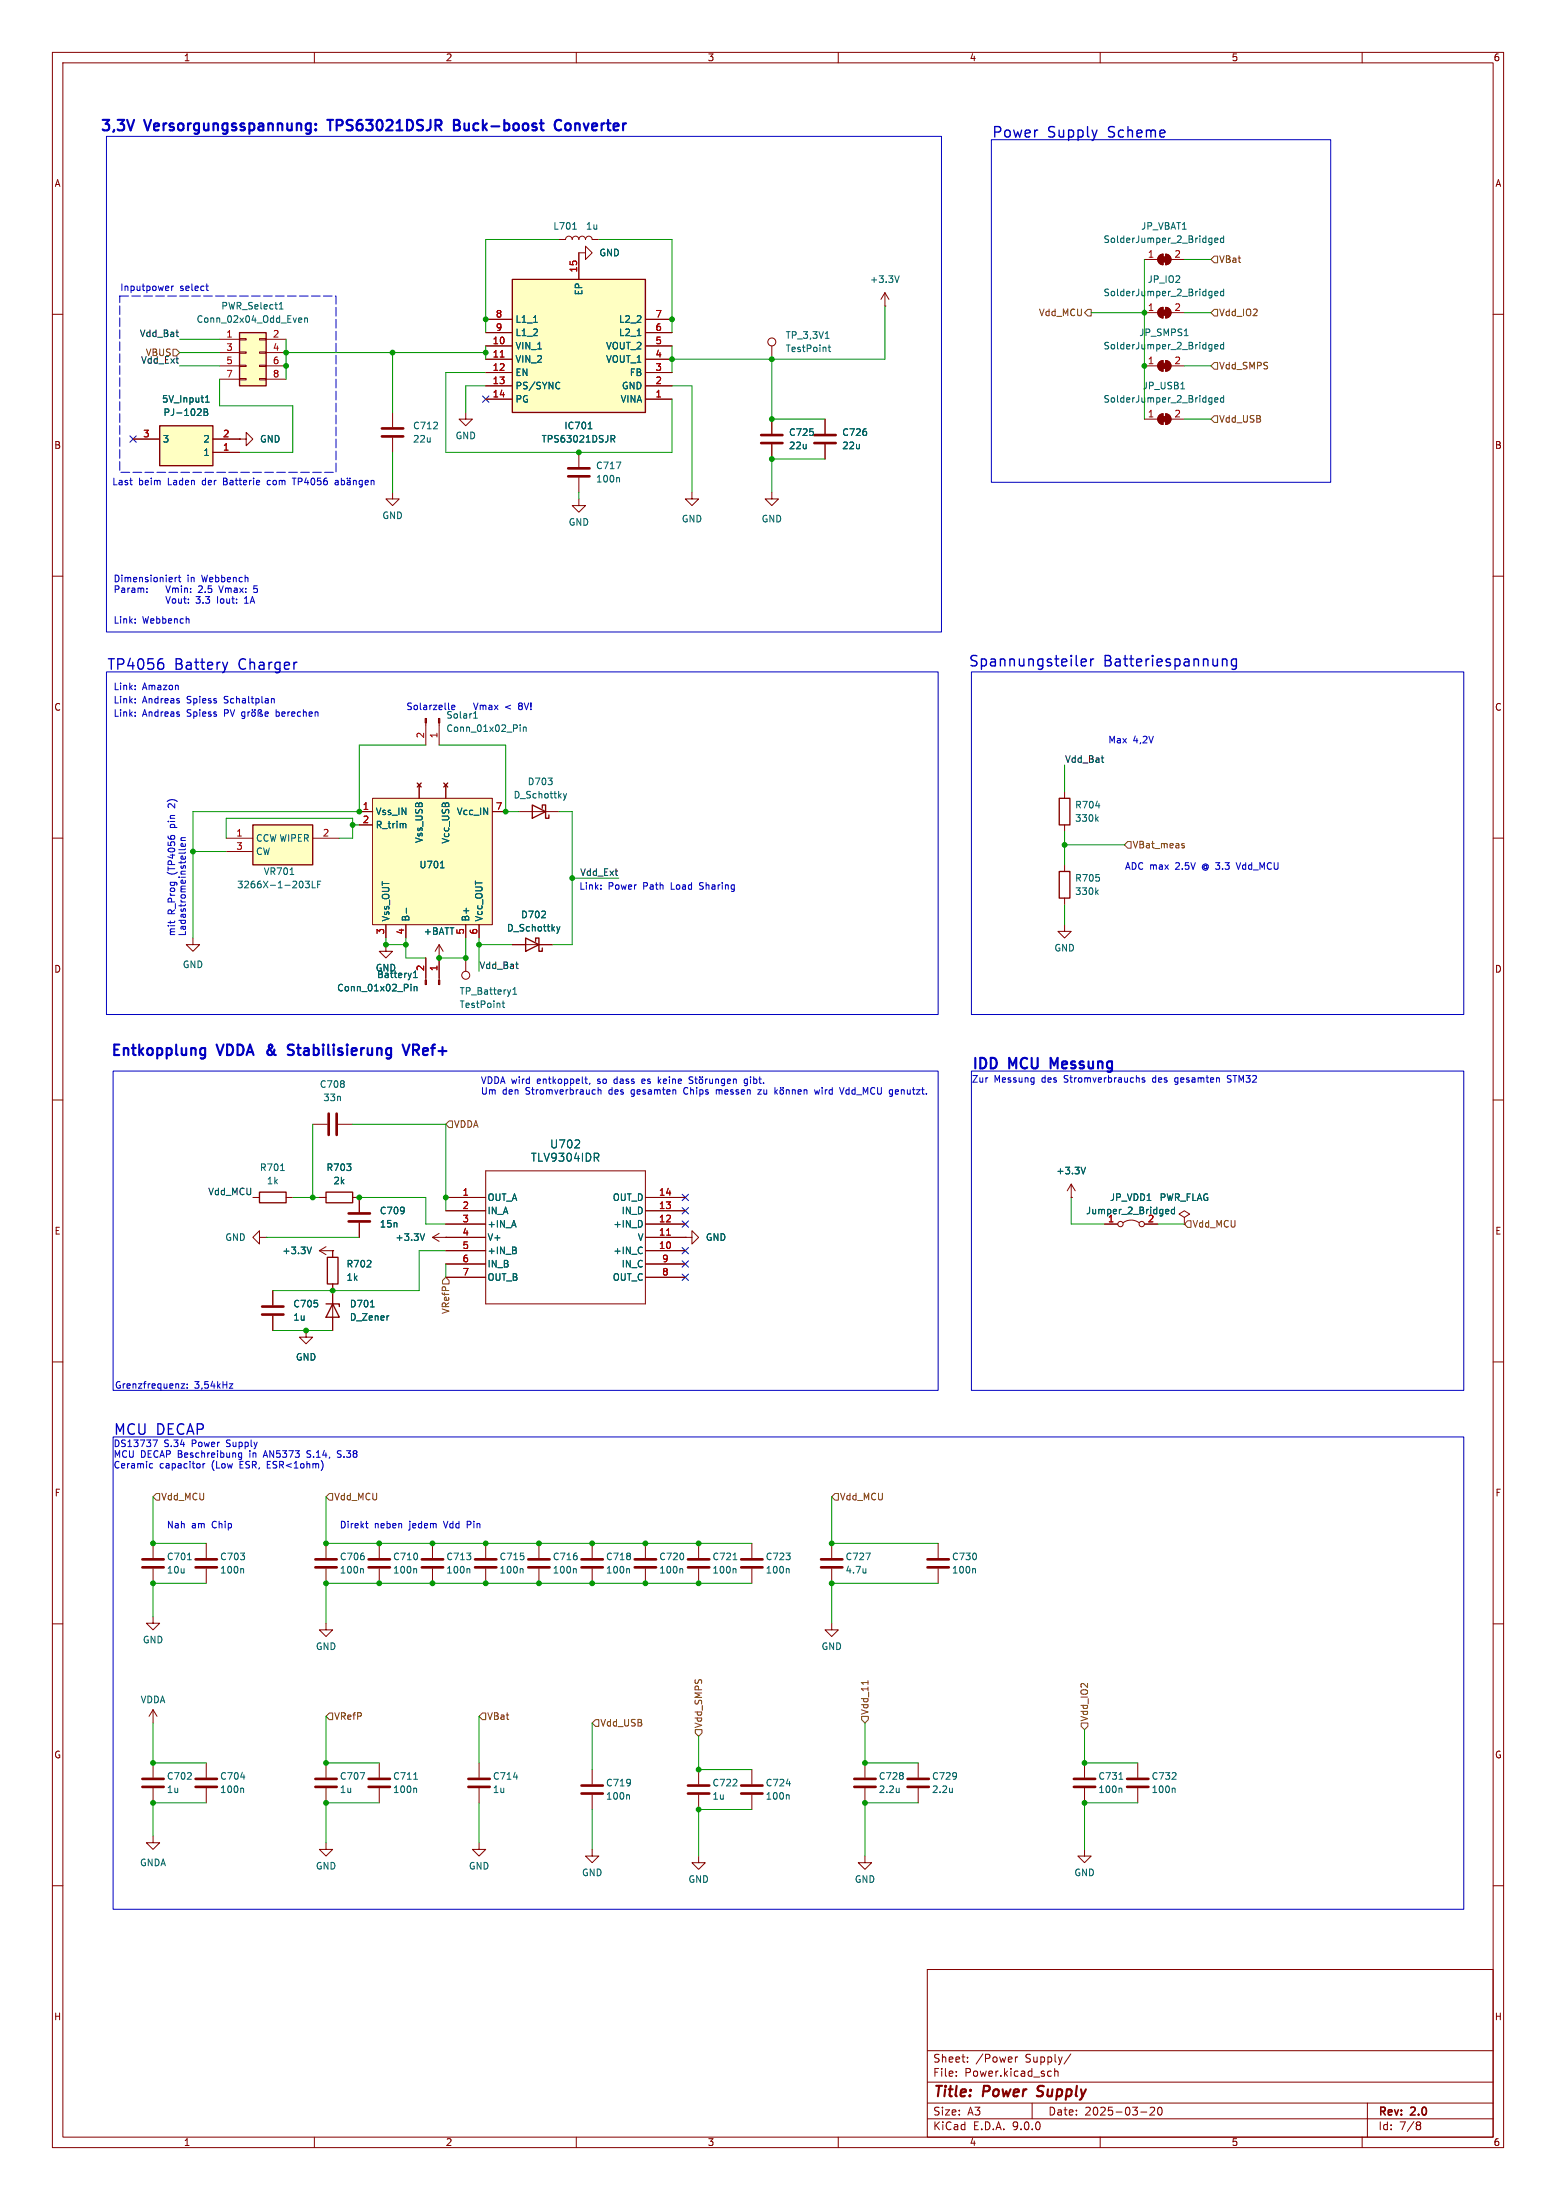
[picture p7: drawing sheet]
<svg xmlns="http://www.w3.org/2000/svg" width="297mm" height="420mm" viewBox="0 0 297 420" stroke-linecap="round" stroke-linejoin="round" font-family="sans-serif">
<g fill="none" stroke="#840000" stroke-width=".19">
<path d="M10 10h277v400h-277zM12 12h273v396h-273zM60 10v2M110 10v2M160 10v2M210 10v2M260 10v2M218.4 49.5h2.6M218.4 59.7h2.6M221.3 48.8l.7-.3v2a1.02 1.02 0 0 1-.9-.6 1.02 1.02 0 0 1 .2-1.1zM221.3 59l.7-.3v2a1.02 1.02 0 0 1-.9-.6 1.02 1.02 0 0 1 .2-1.1zM222.5 48.5a1.02 1.02 0 0 1 1 1 1.02 1.02 0 0 1-1 1z"/>
<path d="M222.5 58.7a1.02 1.02 0 0 1 1 1 1.02 1.02 0 0 1-1 1zM223.5 49.5h2.6M223.5 59.7h2.6M10 60h2M218.4 69.9h2.6M221.3 69.1l.7-.3v2.1a1.02 1.02 0 0 1-.9-.7 1.02 1.02 0 0 1 .2-1.1zM221.3 79.3l.7-.3v2a1.02 1.02 0 0 1-.9-.6 1.02 1.02 0 0 1 .2-1.1zM222.5 68.8a1.02 1.02 0 0 1 1 1.1 1.02 1.02 0 0 1-1 1zM222.5 79a1.02 1.02 0 0 1 1 1 1.02 1.02 0 0 1-1 1zM223.5 69.9h2.6M285 60h2M110.5 95.3v1.2h1.3l-1.3 1.3-1.3-1.3h1.3"/>
<path d="M110.5 86.4v2.8M110.5 91.2v2.8M132.1 94v1.3h1.2l-1.2 1.2-1.3-1.2h1.3M218.4 80h2.6M223.5 80h2.6M10 110h2M285 110h2M81.3 138v4.2M83.8 138v4.2M99.1 154.9h7.6M203.2 151.1v1.3M203.2 157.5v1.3"/>
<path d="M10 160h2M36.8 179.1v1.2h1.3l-1.3 1.3-1.2-1.3h1.2M203.2 176.5v1.3h1.3l-1.3 1.3-1.3-1.3h1.3M203.2 165.1v1.3M203.2 171.5v1.2M285 160h2M73.7 180.3v1.3h1.2l-1.2 1.3-1.3-1.3h1.3M81.3 182.9v4.2M83.8 180.3v6.8M83.8 180.3l-.7 1.3M83.8 180.3l.8 1.3M88.9 182.9v2.5"/>
<path d="M97.8 180.3h7.6M10 210h2M285 210h2M48.3 228.6h1.2M54.6 228.6h1.3M63.5 238.8v1.2M68.6 228.6v2.8M68.6 233.4v2.8M82.5 236.2l1.3 .8M82.5 236.2h2.6M83.8 235.5l-1.3 .7M85.1 236.2h.1"/>
<path d="M204.5 228.6h.1M204.5 226.1l-.8 1.2M204.5 226.1l.7 1.2M204.5 226.1v2.5M210.8 233.7h2.6M214.4 233.4a2.54 2.54 0 0 1 3 0M218.4 233.7h2.6M226.1 232.4l1-.6-1-.7-1.1 .7 1.1 .6v1.3M226.1 233.7h.1M52.1 246.4v2.8M52.1 251.2v2.8M58.4 254v1.3h1.3l-1.3 1.2-1.3-1.2h1.3"/>
<path d="M58.4 254h.1M63.5 245.1v8.9M10 260h2M285 260h2M72.4 294.6v2.8M72.4 299.5v2.8M143.5 294.6v2.8M143.5 299.5v2.8M158.7 294.6v2.8M158.7 299.5v2.8M179.1 294.6v2.8M179.1 299.5v2.8"/>
<path d="M10 310h2M29.2 308.6v1.3h1.3l-1.3 1.3-1.3-1.3h1.3M158.7 309.9v1.3h1.3l-1.3 1.2-1.2-1.2h1.2M285 310h2M29.2 326.4l-.8 1.3M29.2 326.4l.8 1.3M29.2 326.4v2.5M29.2 336.6v2.7M143.5 337.8v2.8M165.1 336.6v2.7M175.3 336.6v2.7M207 336.6v2.7"/>
<path d="M217.2 336.6v2.7M29.2 350.5v1.3h1.3l-1.3 1.3-1.3-1.3h1.3M29.2 341.4v2.8M113 353.1v1.2h1.3l-1.3 1.3-1.2-1.3h1.2M143.5 342.6v2.8M165.1 341.4v2.8M175.3 341.4v2.8M207 341.4v2.8M217.2 341.4v2.8M10 360h2M177 376h108v32h-108zM285 360h2"/>
<path d="M177 397.5h108M177 391.5h108M182.5 396.2v.2M182.5 395.4v.2M184.7 393.5v.2M184.7 392.7v.2M193.8 392.7v1M194.2 392.7h-.2l-.2 .3M200.2 395.4h.5M200.7 396.3l-.5 .1M201.3 395.5l.2-.1h.4l.1 1M201.3 394.9v1.5"/>
<path d="M204.4 392.1l-1.3 1.9M60 408v2M110 408v2M160 408v2M177 404.5h108M177 401.5h108M197 401.5v3M210 408v2M217.7 403.2h1.2M219.5 402.4l.6-.1 .2 .1 .1 .3-.9 1.1h.9M221.1 402.4l.2-.1a.8 .8 0 0 1 .5 .7 .8 .8 0 0 1-.5 .8l-.2-.2-.1-.4zM260 408v2"/>
<path d="M261 401.5v6.5M270.6 405.1h.4l.2 .3-.3 .3M270.6 405.7h.3M270.9 405.7l.2 .2 .1 .4-.2 .2-.4 .1"/>
<circle cx="88.9" cy="186.2" r=".76"/>
<circle cx="213.9" cy="233.7" r=".51"/>
<circle cx="217.9" cy="233.7" r=".51"/>
</g>
<path d="M198.2 398.4l-.1 .6M197.9 400.1l.3 .1" fill="none" stroke="#840000" stroke-width=".4"/>
<path d="M101.6 153.7l2.5 1.2-2.5 1.3zM103.5 154.3v-.6h.6v2.5h.7v-.6M202.2 152.4h2v5.1h-2zM100.3 179.1l2.6 1.2-2.6 1.3zM102.2 179.7v-.6h.7v2.5h.6v-.6M202.2 166.4h2v5.1h-2zM49.5 227.6h5.1v2h-5.1zM62.2 248.9h2.6v.5M62.5 240h2v5.1h-2zM63.5 248.9l1.3 2.6h-2.6z" fill="none" stroke="#840000" stroke-width=".25"/>
<g fill="none" stroke="#006464" stroke-width=".19">
<path d="M231 45.5h.3M231 55.6l.3 .1M231.3 45.5v1l-.2 .2M231.3 55.6v1l-.2 .3M231.3 46.2l-.3 .1M231.3 56.4l-.3 .1M231.9 45.9l.6-.1-.1-.3h-.4l-.1 .1v.6h.5M231.9 56l.6-.1-.1-.2-.4-.1-.1 .2v.6h.5M233.6 45.5h-.4l-.2 .2 .1 .5h.5M233.6 45v1.3M233.6 55.2v1.3M233.6 55.7l-.4-.1-.2 .3 .1 .5h.5"/>
<path d="M225.4 74.2h.7M226.1 64.1h.7M231 65.8h.3M231 75.9l.3 .1M231.3 65.8v1l-.2 .2M231.3 75.9v1.1l-.2 .2M231.3 66.6h-.3M231.3 76.7l-.3 .1M231.9 66.2l.6-.1-.1-.3h-.4l-.1 .2v.6h.5M231.9 76.4l.6-.2-.1-.2-.4-.1-.1 .2v.6h.5M233.6 65.3v1.3M233.6 75.5v1.3"/>
<path d="M233.6 65.8h-.4l-.2 .2 .1 .6h.5M233.6 76l-.4-.1-.2 .3 .1 .5h.5M117.6 88.2h.9l-.6 1.3M118.1 91.2l.2 .2v.6M90.4 137.1h.7M90.8 135.8v1.3M99.3 138.4v.1M99.3 138.8v.8M99.9 138.8v.8M99.9 138.9l.2-.1 .3 .1v.7M107.5 151.5l.3 .8M107.8 152.3l-.3 .5"/>
<path d="M108.1 151.5l-.3 .8M209.1 153.8h.8M209.3 156.3l.3 .5M209.6 155.9l-.5 .5M106.3 176.9l.3 .8M106.6 177.7l-.3 .5M106.9 176.9l-.3 .8M209.3 170.3l.3 .5M209.6 169.9l-.5 .5M78.4 187.9v.1M78.4 188.3v.9M78.9 186.6h.8"/>
<path d="M79.1 188.3v.9M79.1 188.4l.1-.1 .3 .1 .1 .8M79.2 185.5l-.3 .2M79.3 185.4v1.2M95.8 191.5h.5M96 191.1v1.1l.3 .1M97.9 189.8h.7M97.9 188.9l.4-.4v1.3M53.6 223.5h.7M81 235.5l-.4 1.3M207.2 222.8l-.4 1.3M222.6 231.7h.4"/>
<path d="M222.6 230.9h.3l.2 .3-.6 .1M224.2 230.9h-.4l-.2 .2 .1 .6h.5M224.2 230.4v1.3M70.7 249.5h.7M74.1 251.2h.1M79.3 299.5l.2 .1v.7M150.5 299.5l.1 .1v.7M165.3 296.5h.8l-.5 1.3M165.3 299.5v.8M186 299.5l.2 .1v.7M165.3 300.2h-.1M213.6 339.7h.7"/>
<path d="M150.1 340.5h.8M150.5 342.6l.1 .2v.7M171.6 341.4v.8M171.6 342.1h.1M181.8 341.4v.8M181.8 342.1h-.1M214 341.4l.1 .1v.7M224.1 341.4l.2 .1v.7"/>
</g>
<g fill="none" stroke="#840000" stroke-width=".51">
<path d="M108.5 89.4h4M108.5 90.9h4M66.5 231.6h4.1M66.5 233.2h4.1M50 249.4h4.1M50 251h4.1M70.4 297.7h4M70.4 299.2h4M141.5 297.7h4M141.5 299.2h4M156.7 297.7h4.1M156.7 299.2h4.1"/>
<path d="M177 297.7h4.1M177 299.2h4.1M27.2 339.6h4M163.1 339.6h4M173.2 339.6h4.1M205 339.6h4M215.1 339.6h4.1M27.2 341.1h4M141.5 340.9h4M141.5 342.4h4M163.1 341.1h4M173.2 341.1h4.1"/>
<path d="M205 341.1h4M215.1 341.1h4.1"/>
</g>
<g fill="#840000" stroke="#840000" stroke-width=".19">
<path d="M83.7 137.2h.2v.8h-.2z"/>
<path d="M81.2 137.2h.2v.8h-.2z"/>
<path d="M83.7 187.1h.2v.9h-.2z"/>
<path d="M81.2 187.1h.2v.9h-.2z"/>
<path d="M221.7 49h1.1v1h-1.1z"/>
<path d="M221.3 48.8l.7-.3v2a1.02 1.02 0 0 1-.9-.6 1.02 1.02 0 0 1 .2-1.1z"/>
<path d="M222.5 48.5a1.02 1.02 0 0 1 1 1 1.02 1.02 0 0 1-1 1z"/>
<path d="M221.7 69.3h1.1v1.1h-1.1z"/>
<path d="M221.3 69.1l.7-.3v2.1a1.02 1.02 0 0 1-.9-.7 1.02 1.02 0 0 1 .2-1.1z"/>
<path d="M222.5 68.8a1.02 1.02 0 0 1 1 1.1 1.02 1.02 0 0 1-1 1z"/>
<path d="M221.7 59.2h1.1v1h-1.1z"/>
<path d="M221.3 59l.7-.3v2a1.02 1.02 0 0 1-.9-.6 1.02 1.02 0 0 1 .2-1.1z"/>
<path d="M222.5 58.7a1.02 1.02 0 0 1 1 1 1.02 1.02 0 0 1-1 1z"/>
<path d="M221.7 79.5h1.1v1h-1.1z"/>
<path d="M221.3 79.3l.7-.3v2a1.02 1.02 0 0 1-.9-.6 1.02 1.02 0 0 1 .2-1.1z"/>
<path d="M222.5 79a1.02 1.02 0 0 1 1 1 1.02 1.02 0 0 1-1 1z"/>
</g>
<path d="M97.8 53.3h25.4v25.4h-25.4z" fill="#ffffc2"/>
<path d="M97.8 53.3h25.4v25.4h-25.4z" fill="none" stroke="#840000" stroke-width=".25"/>
<g fill="none" stroke="#840000" stroke-width=".19">
<path d="M110.5 48.3v5M168.9 58.4h.1M168.9 55.9l-.8 1.3M168.9 55.9l.8 1.3M168.9 55.9v2.5M74.9 78.7v2.8M92.7 76.2h5.1M92.7 73.7h5.1M92.7 71.1h5.1M92.7 68.6h5.1M92.7 66h5.1M92.7 63.5h5.1"/>
<path d="M92.7 61h5.1M123.2 76.2h5.1M123.2 73.7h5.1M123.2 71.1h5.1M123.2 68.6h5.1M123.2 66h5.1M123.2 63.5h5.1M123.2 61h5.1M147.3 66v2.6M45.7 83.8h1.3v-1.2l1.3 1.2-1.3 1.3v-1.3M45.7 83.8h.1M74.9 94v1.3h1.3l-1.3 1.2-1.2-1.2h1.2"/>
<path d="M74.9 83.6v2.8M147.3 94v1.3h1.3l-1.3 1.2-1.3-1.2h1.3M147.3 80v2.8M147.3 84.8v2.8M157.5 80v2.8M157.5 84.8v2.8"/>
<circle cx="147.3" cy="65.3" r=".76"/>
</g>
<path d="M171.6 52.6l-.4 1.3M101.8 61.5h.8M106.5 73l.4 .1M106.9 74.1l-.4 .1M121.6 64.1h.7M157.5 64.6h.8M158.1 66.3h.5M158.3 65.9v1l.3 .2M112.3 81.9h.7M112.5 80.8l.1-.2v1.3M116.6 83.1h.5l.3 .3-.2 .3-.6 .1M116.9 83.8l.5 .6" fill="none" stroke="#006464" stroke-width=".19"/>
<path d="M95.5 68.2h.7" fill="none" stroke="#a90000" stroke-width=".19"/>
<path d="M72.9 81.8h4.1M72.9 83.3h4.1M145.3 83.1h4.1M145.3 84.6h4.1M155.4 83.1h4.1M155.4 84.6h4.1" fill="none" stroke="#840000" stroke-width=".51"/>
<path d="M30.5 81.3h10.1v7.6h-10.1z" fill="#ffffc2"/>
<path d="M30.5 81.3h10.1v7.6h-10.1zM62.2 227.6h5.1v2h-5.1z" fill="none" stroke="#840000" stroke-width=".25"/>
<g fill="none" stroke="#840000" stroke-width=".19">
<path d="M106.7 45.7h1.2a.64 .64 0 0 1 .7-.6 .64 .64 0 0 1 .6 .6 .64 .64 0 0 1 .7-.6 .64 .64 0 0 1 .6 .6 .64 .64 0 0 1 .6-.6 .64 .64 0 0 1 .7 .6 .64 .64 0 0 1 .6-.6 .64 .64 0 0 1 .6 .6h1.3M25.4 83.8h5.1M40.6 83.8h5.1M40.6 86.4h5.1M59.7 214.6h2.8M64.5 214.6h2.8M49.5 236.2v-1.2l-1.2 1.2 1.2 1.3v-1.3h1.3M50.8 236.2h.1M61 228.6h1.2M61 238.8l1.2 .7M61 238.8h2.5M62.2 238l-1.2 .8"/>
<path d="M63.5 238.8h.1M67.3 228.6h1.3M130.8 236.2h1.3v-1.2l1.2 1.2-1.2 1.3v-1.3M130.8 236.2h.1"/>
</g>
<path d="M109.3 43.8h.7M38.9 78h.5l.2 .3-.2 .4 .2 .1 .1 .3-.3 .2h-.5zM38.9 78.7h.5M39.2 76.8h.7M39.2 75.9l.4-.4v1.3M59.5 238.1l-.5 1.2" fill="none" stroke="#006464" stroke-width=".19"/>
<path d="M62.7 212.6v4.1M64.3 212.6v4.1" fill="none" stroke="#840000" stroke-width=".51"/>
<path d="M45.7 63.5h5.1v10.2h-5.1z" fill="#ffffc2"/>
<path d="M45.7 63.5h5.1v10.2h-5.1z" fill="none" stroke="#840000" stroke-width=".25"/>
<g fill="none" stroke="#840000" stroke-width=".19">
<path d="M110.5 48.3h1.3v-1.3l1.2 1.3-1.2 1.2v-1.2M41.9 64.8h3.8M41.9 67.3h3.8M41.9 69.9h3.8M41.9 72.4h3.8M45.7 64.6h1.3v.3h-1.3zM45.7 67.2h1.3v.2h-1.3zM45.7 69.7h1.3v.3h-1.3zM45.7 72.3h1.3v.2h-1.3zM49.5 64.6h1.3v.3h-1.3zM49.5 67.2h1.3v.2h-1.3zM49.5 69.7h1.3v.3h-1.3z"/>
<path d="M49.5 72.3h1.3v.2h-1.3zM50.8 64.8h3.8M50.8 67.3h3.8M50.8 69.9h3.8M50.8 72.4h3.8M88.9 78.7v1.3h1.3l-1.3 1.3-1.3-1.3h1.3M85.1 228.6h7.6M85.1 231.1h7.6M85.1 233.7h7.6M85.1 236.2h7.6M85.1 238.8h7.6M92.7 223.5h30.5v25.4h-30.5z"/>
<path d="M123.2 228.6h7.6M123.2 231.1h7.6M123.2 233.7h7.6M123.2 236.2h7.6M123.2 238.8h7.6M85.1 241.3h7.6M85.1 243.8h7.6M123.2 241.3h7.6M123.2 243.8h7.6"/>
</g>
<g fill="none" stroke="#006464" stroke-width=".19">
<path d="M53.3 59h.7M53.3 58.1l.4-.4v1.3M57.2 60.7l.3 .1 .1 .2-.6 .1M57.5 61.5h-.3M58.1 60.8l.2-.1 .3 .1 .1 .7M58.1 60.7v.8M109.7 219.1h.9M110.6 217.8v.5M98.4 238.7l.2 .2-.2 .4M98.4 238.2v.4M113.8 221l.5 .7M114.2 220.2l.1 .2-.1 .5"/>
<path d="M122.5 233.3v.7"/>
</g>
<path d="M127.2 235.8h.8" fill="none" stroke="#a90000" stroke-width=".19"/>
<path d="M48.3 157.5h11.4v7.6h-11.4z" fill="#ffffc2"/>
<path d="M48.3 157.5h11.4v7.6h-11.4z" fill="none" stroke="#840000" stroke-width=".25"/>
<path d="M43.2 160h5.1M43.2 162.6h5.1M59.7 160h5.1" fill="none" stroke="#840000" stroke-width=".19"/>
<path d="M55.4 166.9h.7M58.3 168.2h.8l-.5 .5 .4 .1v.6l-.2 .1-.5-.1M59.6 168.2v1.3h.6M60.6 168.8h.5M61.2 168.2h-.6v1.3" fill="none" stroke="#006464" stroke-width=".19"/>
<path d="M71.1 152.4h22.9v24.1h-22.9z" fill="#ffffc2"/>
<g fill="none" stroke="#840000" stroke-width=".19">
<path d="M110.5 48.3v5M92.7 76.2h5.1M92.7 73.7h5.1M92.7 71.1h5.1M92.7 68.6h5.1M92.7 66h5.1M92.7 63.5h5.1M92.7 61h5.1M123.2 76.2h5.1M123.2 73.7h5.1M123.2 71.1h5.1M123.2 68.6h5.1"/>
<path d="M123.2 66h5.1M123.2 63.5h5.1M123.2 61h5.1M25.4 83.8h5.1M40.6 83.8h5.1M40.6 86.4h5.1M45.7 83.8h.1M147.3 80v2.8M147.3 84.8v2.8M157.5 80v2.8M157.5 84.8v2.8M68.6 154.9h2.5"/>
<path d="M68.6 157.5h2.5M71.1 152.4h22.9v24.1h-22.9zM79.6 149.5l.8 .7M80 149.9v2.5M80.4 149.5l-.8 .7M84.7 149.5l.8 .7M85.1 149.9v2.5M85.5 149.5l-.8 .7M94 154.9h2.5M73.7 176.5v2.6M77.5 176.5v2.6M88.9 176.5v2.6"/>
<path d="M91.4 176.5v2.6M81.3 182.9v3.8M83.8 182.9v3.8M97.8 180.3h2.5M102.9 180.3h2.5M61 228.6h1.2M63.5 238.8h.1M63.5 238.8v1.2M67.3 228.6h1.3v2.8M68.6 233.4v2.8M85.1 236.2h.1M85.1 228.6h7.6"/>
<path d="M85.1 231.1h7.6M85.1 233.7h7.6M85.1 236.2h7.6M85.1 238.8h7.6M123.2 228.6h7.6M123.2 231.1h7.6M123.2 233.7h7.6M123.2 236.2h7.6M123.2 238.8h7.6M130.8 236.2h.1M204.5 228.6h.1M210.8 233.7h2.6"/>
<path d="M218.4 233.7h2.6M226.1 233.7h.1M52.1 246.4v2.8M52.1 251.2v2.8M58.4 254h.1M63.5 245.1v3.8M63.5 251.5v2.5M85.1 241.3h7.6M85.1 243.8h7.6M123.2 241.3h7.6M123.2 243.8h7.6M29.2 294.6v2.8"/>
<path d="M29.2 299.5v2.8M39.4 294.6v2.8M39.4 299.5v2.8M62.2 294.6v2.8M62.2 299.5v2.8M82.5 294.6v2.8M82.5 299.5v2.8M92.7 294.6v2.8M92.7 299.5v2.8M102.9 294.6v2.8M102.9 299.5v2.8M113 294.6v2.8"/>
<path d="M113 299.5v2.8M123.2 294.6v2.8M123.2 299.5v2.8M133.3 294.6v2.8M133.3 299.5v2.8M62.2 309.9v1.3h1.3l-1.3 1.2-1.2-1.2h1.2M39.4 336.6v2.7M62.2 336.6v2.7M72.4 336.6v2.7M91.4 336.6v2.7M113 337.8v2.8M133.3 337.8v2.8"/>
<path d="M39.4 341.4v2.8M62.2 351.8v1.3h1.3l-1.3 1.2-1.2-1.2h1.2M62.2 341.4v2.8M72.4 341.4v2.8M91.4 351.8v1.3h1.3l-1.3 1.2-1.2-1.2h1.2M91.4 341.4v2.8M113 342.6v2.8M133.3 354.3v1.3h1.3l-1.3 1.3-1.2-1.3h1.2M133.3 342.6v2.8M165.1 354.3v1.3h1.3l-1.3 1.3-1.3-1.3h1.3M207 353.1v1.2h1.3l-1.3 1.3-1.3-1.3h1.3"/>
</g>
<g fill="none" stroke="#006464" stroke-width=".19">
<path d="M38.9 78h.5l.2 .3-.2 .4 .2 .1 .1 .3-.3 .2h-.5zM38.9 78.7h.5M39.2 76.8h.7M39.2 75.9l.4-.4v1.3M101.8 61.5h.8M106.5 73l.4 .1M106.9 74.1l-.4 .1M121.6 64.1h.7M112.3 81.9h.7M112.5 80.8l.1-.2v1.3M116.6 83.1h.5l.3 .3-.2 .3-.6 .1M116.9 83.8l.5 .6"/>
<path d="M77.3 157.2l.2 .2v.7M77.6 173.4v.9M84.1 165.7h.7M106.3 176.9l.3 .8M106.6 177.7l-.3 .5M106.9 176.9l-.3 .8M78.4 187.9v.1M78.4 188.3v.9M78.9 186.6h.8M79.1 188.3v.9M79.1 188.4l.1-.1 .3 .1 .1 .8M79.2 185.5l-.3 .2"/>
<path d="M79.3 185.4v1.2M109.7 219.1h.9M110.6 217.8v.5M59.5 238.1l-.5 1.2M81 235.5l-.4 1.3M98.4 238.7l.2 .2-.2 .4M98.4 238.2v.4M113.8 221l.5 .7M114.2 220.2l.1 .2-.1 .5M122.5 233.3v.7M207.2 222.8l-.4 1.3M222.6 231.7h.4"/>
<path d="M222.6 230.9h.3l.2 .3-.6 .1M224.2 230.9h-.4l-.2 .2 .1 .6h.5M224.2 230.4v1.3M70.7 249.5h.7M74.1 251.2h.1M35.8 297.8h.7M46.3 299.5l.2 .1v.7M69.2 299.5l.2 .1v.7M89.5 299.5l.2 .1v.7M99.7 299.5l.1 .1v.7M109.8 299.5l.2 .1v.7M120 299.5l.2 .1v.7"/>
<path d="M130.1 299.5l.2 .1v.7M139.9 297.8h.8M140.3 299.5l.2 .1v.7M46 339.2h.7M68.8 338.4h.8l-.5 1.3M79 339.7h.7M98 339.2h.8M46.3 341.4l.2 .1v.7M79.3 341.4l.2 .1v.7M120 342.6l.2 .2v.7"/>
</g>
<g fill="none" stroke="#840000" stroke-width=".51">
<path d="M27.2 297.7h4M27.2 299.2h4M37.3 297.7h4.1M37.3 299.2h4.1M60.2 297.7h4.1M60.2 299.2h4.1M80.5 297.7h4.1M80.5 299.2h4.1M90.7 297.7h4M90.7 299.2h4M100.8 297.7h4.1M100.8 299.2h4.1"/>
<path d="M111 297.7h4.1M111 299.2h4.1M121.2 297.7h4M121.2 299.2h4M131.3 297.7h4.1M131.3 299.2h4.1M37.3 339.6h4.1M60.2 339.6h4.1M70.4 339.6h4M89.4 339.6h4.1M37.3 341.1h4.1M60.2 341.1h4.1"/>
<path d="M70.4 341.1h4M89.4 341.1h4.1M111 340.9h4.1M111 342.4h4.1M131.3 340.9h4.1M131.3 342.4h4.1"/>
</g>
<g fill="none" stroke="#725600" stroke-width=".19">
<path d="M207.6 59.1h.7v1.2h-.7l-.6-.6zM231.8 59.1h.6v1.2h-.6l-.7-.6zM231.8 48.9h.6v1.3h-.6l-.7-.7zM33 66.7h.7l.6 .6-.6 .6h-.7zM231.8 79.4h.6v1.2h-.6l-.7-.6zM231.8 69.2h.6v1.3h-.6l-.7-.6zM215.3 160.7h.6v1.2h-.6l-.7-.6zM225.7 161.4l.3 .1 .1 .2-.4 .2M225.7 161l.3 .1M85.7 214h.7v1.3h-.7l-.6-.7zM226.7 233h.6v1.3h-.6l-.6-.6zM85.1 243.8l.6 .7v.6h-1.2v-.6z"/>
<path d="M29.8 285.1h.7v1.3h-.7l-.6-.6zM62.9 285.1h.6v1.3h-.6l-.7-.6zM159.4 285.1h.6v1.3h-.6l-.7-.6zM62.9 327h.6v1.3h-.6l-.7-.6zM92.1 327h.6v1.3h-.6l-.7-.6zM113.7 328.3h.6v1.3h-.6l-.7-.7zM132.7 330.2h1.3v.6l-.7 .7-.6-.7zM164.5 327.7h1.2v.6l-.6 .6-.6-.6zM165.7 320.8v.8M206.4 328.9h1.2v.7l-.6 .6-.6-.6z"/>
</g>
<path d="M33.6 63.4h.5M33.9 64.3h.2M210.2 144.7h.5M210.6 145.5h.1M98.4 184.1h.5M98.8 184.9h.1" fill="none" stroke="#0f0f0f" stroke-width=".19"/>
<g fill="none" stroke="#009600" stroke-width=".19">
<path d="M106.7 45.7h-14v17.8M114.3 45.7h14v17.8M168.9 58.4v10.2h-40.6M208.3 59.7h10.1M218.4 49.5v30.5M226.1 59.7h5M226.1 49.5h5M34.3 67.3h7.6M34.3 69.9h7.6M34.3 64.8h7.6M41.9 72.4v5.1h14v8.9h-10.2M54.6 64.8v7.6"/>
<path d="M54.6 67.3h38.1M74.9 67.3v11.4M92.7 71.1h-7.6v15.3h43.2v-10.2M92.7 66v2.6M92.7 73.7h-3.8v5M128.3 73.7h3.8v20.3M128.3 66v5.1M147.3 68.6v11.4h10.2M226.1 69.9h5M74.9 86.4v7.6M110.5 94v1.3M157.5 87.6h-10.2v6.4"/>
<path d="M226.1 80h5M67.3 157.5h1.3M81.3 142.2h-12.7v12.7h-31.8v24.2M83.8 142.2h12.7v12.7h2.6M106.7 154.9h2.5v25.4h-3.8M203.2 146.1v5M203.2 158.8v6.3M36.8 162.6h6.4M43.2 160v-3.8h24.1v3.8h-2.5M73.7 179.1v1.2h3.8M77.5 179.1v3.8h3.8M88.9 179.1v3.8h-5.1"/>
<path d="M91.4 179.1v6.3M109.2 167.6h8.9M203.2 172.7v3.8M203.2 161.3h11.4M91.4 180.3h6.4M59.7 214.6v14M67.3 214.6h17.8v16.5M50.8 236.2h17.8M55.9 228.6h5.1M68.6 228.6h12.7v5.1h3.8M85.1 238.8h-5.1v7.6h-27.9M204.5 228.6v5.1h6.3"/>
<path d="M221 233.7h5.1M52.1 254h11.4M85.1 241.3v2.5M29.2 285.8v8.8h10.2M62.2 285.8v8.8h81.3M158.7 285.8v8.8h20.4M39.4 302.3h-10.2v6.3M143.5 302.3h-81.3v7.6M179.1 302.3h-20.4v7.6M29.2 328.9v7.7h10.2M62.2 327.7v8.9h10.2M91.4 327.7v8.9"/>
<path d="M113 328.9v8.9M133.3 331.5v6.3h10.2M165.1 328.9v7.7h10.2M207 330.2v6.4h10.2M39.4 344.2h-10.2v6.3M72.4 344.2h-10.2v7.6M91.4 344.2v7.6M113 345.4v7.7M143.5 345.4h-10.2v8.9M175.3 344.2h-10.2v10.1M217.2 344.2h-10.2v8.9"/>
</g>
<g fill="none" stroke="#000084" stroke-width=".19">
<path d="M92.1 75.6l1.2 1.2M93.3 75.6l-1.2 1.2M24.8 83.2l1.2 1.2M26 83.2l-1.2 1.2M130.2 233.1l1.2 1.2M130.2 238.2l1.2 1.2M130.2 228l1.2 1.2M130.2 230.5l1.2 1.2M131.4 233.1l-1.2 1.2M131.4 238.2l-1.2 1.2M131.4 228l-1.2 1.2M131.4 230.5l-1.2 1.2"/>
<path d="M130.2 240.7l1.2 1.2M130.2 243.2l1.2 1.2M131.4 240.7l-1.2 1.2M131.4 243.2l-1.2 1.2"/>
</g>
<g fill="none" stroke="#0000c2" stroke-width=".19">
<path d="M20.3 26h159.4v94.7h-159.4zM189.2 26.7h64.8v65.4h-64.8zM32.8 54.6v.9M33.1 54.6l-.3 .3M39.3 54.6h.5M39.5 55.3l.3 .2M51.3 91.7l-.3 .2v.4l.3 .3M55.8 91.3h.7M56.1 91.3v1.3M64 91.8h.5l.1 .8M64.6 92l-.5 .1-.1 .1 .1 .4 .5-.1M65.2 91.8l.3-.1 .3 .2-.2 .6h-.4"/>
<path d="M65.2 91.3v1.3M66.3 91.8h.5l.1 .8M66.3 91.3v.1M66.8 91.3v.1M66.9 92l-.5 .1-.2 .1 .2 .4 .5-.1M67.5 91.8l.1-.1 .3 .1 .1 .8M67.5 91.7v.9M69.2 91.8l-.4-.1-.3 .2 .2 .6h.5M69.2 91.7v1l-.3 .3-.3-.1M69.7 92.1l.6-.1-.1-.2-.3-.1-.2 .2 .1 .6h.4M70.8 91.8l.2-.1 .3 .1 .1 .8M70.8 91.7v.9"/>
<path d="M25.8 118.2v.1M25.8 118.8v.2M28 113v.1M28 112.3v.1M31.7 113.9l.4 1.3 .4-1.3M32.9 114.4l.2-.1 .4 .1v.5l-.1 .2-.3 .1-.2-.2zM33.4 110.2v.9M33.8 110.2l-.4 .3M34 110.2h.5M34.1 114.3v.8l.4 .1 .1-.2M34.2 109.8v1.1l.3 .2M34.6 111.8v.2"/>
<path d="M34.6 112.3v.8M34.6 114.3v.9M35.1 114.3h.4M35.2 113.9v1.1l.3 .2M35.2 112.3v.8M35.2 112.4l.2-.1h.3l.1 .8M36 115v.2M36 114.4v.1M36.4 113v.1M36.4 112.3v.1M38.1 111.8l-.2 .2M38.4 111.8l.2 .3v.3l-.8 .7h.8"/>
<path d="M39.2 113v.1M39.7 113l.5 .1M39.8 111.8l-.1 .6 .5-.1M43.4 112.3l.2 .1M43.6 112.4v.7M43.6 112.4l.2-.1 .3 .1M20.3 128.3h158.8v65.4h-158.8zM25.8 136.6v.1M25.8 130.9v.1M25.8 131.5v.2M25.8 133.4v.1M25.8 134.1v.1"/>
<path d="M25.8 136v.1M42.9 136.1h.6l.1-.2-.1-.3-.6-.1v1.2M43.9 135.5l.5 1.2 .4-1.2M46.7 135.9v1l-.2 .3-.3-.1M46.7 136l-.3-.1-.3 .2 .1 .6h.5M47.3 135.9v.8M47.7 135.9l-.4 .2M48.1 136l.2-.1 .4 .1v.5l-.1 .2h-.3l-.2-.1zM48.2 135.5v.1M48.7 135.5v.1M49.6 136.7h.3l.2-.1v-.2l-.5-.3v-.1l.3-.1a.34 .34 0 0 0-.2-.4 .34 .34 0 0 0-.4 .2v1M50.6 136.3l.6-.1-.1-.2-.3-.1-.2 .2 .1 .6h.4"/>
<path d="M51.8 133.5l.2-.1h.3l.1 .8M52.7 135.5v1.2M52.7 136.7h.1M52.8 135.9l-.1 .1M85.7 135.4l.1 .1M86.2 135.1l.6-.2v-.2l-.4-.1-.2 .2v.5l.2 .2M86.8 135.4l-.2 .1M185.4 128.3h94v65.4h-94zM32.7 159.5h.5M35.4 159.9l-.8 .1-.1 .3 .2 .2M32.5 175.8v.5M33.4 175.8v.1"/>
<path d="M34.5 160.5h.9M35.3 161.1l.1 .3-.2 .2-.6-.1v-.4l.3-.1 .1 .6M35.4 162l-.2 .2h-1.1M114.7 169v.1M114.7 169.6v.2M236 164.7l.4 1.3M21.6 204.5h157.5v60.9h-157.5zM111.6 206h.5M111.8 205.6v1.1l.3 .1M112.6 206.8l-.1 .2M113.5 208l.1 .1M113.6 208.8l-.1 .1"/>
<path d="M114.2 207.6v1.3M114.2 208.2l.2-.2 .3 .1v.8M122.7 206l-.2 .2v.5l.2 .1M123.1 206.3l-.6 .1M125.7 205.6v1.2M125.8 206.4l.3 .4M126.1 206l-.4 .5M130.7 207.7l-.2 .5 .2 .6M132.3 205.6h-.5l-.2 .1v.4l.5 .2 .2 .3-.3 .2h-.5M132.6 206h.5M132.8 205.6v1.1l.3 .1M133.6 206.1l.3-.1 .2 .2v.4l-.2 .2h-.3l-.1-.2z"/>
<path d="M133.6 205.6v.1M134.1 205.6v.1M134.7 206v.8M135 206l-.3 .2M135.5 206v.8h.3l.2-.1M136 206v.8M136.6 206.1l.2-.1 .3 .1 .1 .7M136.6 206v.8M136.7 208v.9M137.1 208l-.4 .2M138.3 206.1l-.4-.1-.2 .2 .1 .6h.5M138.3 206v1l-.2 .3-.3-.1"/>
<path d="M138.8 206.4l.6-.1v-.2l-.4-.1-.2 .2 .1 .6h.5M140 206.1l.2-.1 .3 .1v.7M140 206v.8M142.7 206.1l-.4-.1-.3 .2 .2 .6h.5M142.7 206v1l-.3 .3-.3-.1M144.6 208h.7l-.7 .9h.7M148 208.4l.4 .5M148.4 208l-.5 .5M148.9 208.2l.2-.2 .4 .2v.4l-.1 .2-.3 .1-.2-.1zM149 207.6v.1M149.5 207.6v.1M150.1 208.2l.2-.2 .3 .1v.8"/>
<path d="M150.1 208v.9M151.2 208.2l.2-.2 .3 .1 .1 .8M151.2 208v.9M152.3 208.5l.6-.2v-.2l-.4-.1-.2 .2 .1 .6h.5M153.5 208.2l.2-.2 .3 .1v.8M153.5 208v.9M155.5 208l.2 .9 .3-.6 .2 .6 .2-.9M161.1 207.6l-.4 1.3M161.5 208.2v.6M171.3 208l-.4 .2 .1 .6 .3 .1M171.5 208.3l-.6 .2M185.4 204.5h94v60.9h-94z"/>
<path d="M217.4 205.8l.1 .8M218.5 205.8l-.3-.1-.2 .2 .1 .2 .4 .1v.3h-.5M224.3 207h.1M224.5 205.7l-.3 .3v.4l.3 .2M234.3 206.5l.4 .1M234.8 205.3h-.3l-.2 .3 .1 .3 .3 .1M21.6 274.3h257.8v90.2h-257.8zM28.8 279.4l.3 .1M30 274.9l-.5 1.3M34.6 264.2h.6l-.6 .8h.6M35.7 264.9v.1M35.7 264.2v.2"/>
<path d="M38.7 279.4v.9M39.1 279.4l-.4 .3M43.8 264.2h.6l-.6 .8h.6M46.1 277.4v1.1M46.1 277.4h-.3l-.3 .2 .1 .6h.5M58.6 278.2h.2M58.8 276.9l-.2 .3 .2 .3M61.6 279.3v.9M64.4 278.2h.5M64.9 276.9h-.3l-.2 .3 .1 .3 .4 .1M29.1 280.2l-.3 .1M69.8 290.8h.5"/>
<path d="M70 291.5l.3 .2"/>
</g>
<path d="M30.7 125.8h.4M30.9 126.5l.3 .4v.5l-.3 .4M208.2 125.8v1.3M208.8 125.8l-.4 .1-.2 .3M235.1 126.9l.3 .2 .6-.1M236 125.9l-.6-.1-.3 .2M236 125.8v1.6a.54 .54 0 0 1-.9 .3" fill="none" stroke="#0000c2" stroke-width=".25"/>
<g fill="none" stroke="#0000c2" stroke-width=".4">
<path d="M60.3 24.7v.2M60.3 23.6v.2M62.5 22.9h1.1M86.6 23.8h.7M87.3 23.8l.3 .1M87.6 23.1l-.3-.2h-.7v2l1-.1M87.6 23.6l-.3 .2M107.1 23.1a.8 .8 0 0 0-1 0 .8 .8 0 0 0-.2 .9 .75 .75 0 0 0 .4 .8 .75 .75 0 0 0 .8-.1M76.8 199.4l.7 2M38.6 200.1l.6 .1M39.2 201.3l-.6 .1M39.2 200.1v1.6l-.4 .4"/>
<path d="M74.1 200.1l.6 .1M74.7 200.1v1.6l-.4 .4M74.7 201.3l-.6 .1M201.2 203.4l-.7-1.4v2"/>
</g>
<path d="M22.9 56.5h41.2v33.7h-41.2z" fill="none" stroke="#0000c2" stroke-width=".19" stroke-dasharray="1.7 .6"/>
<path d="M95.5 68.2h.7M127.2 235.8h.8" fill="none" stroke="#a90000" stroke-width=".19"/>
<g fill="#009600" stroke="#009600" stroke-width=".19">
<circle cx="218.4" cy="69.9" r=".46"/>
<circle cx="218.4" cy="59.7" r=".46"/>
<circle cx="203.2" cy="161.3" r=".46"/>
<circle cx="36.8" cy="162.6" r=".46"/>
<circle cx="54.6" cy="67.3" r=".46"/>
<circle cx="54.6" cy="69.9" r=".46"/>
<circle cx="128.3" cy="68.6" r=".46"/>
<circle cx="147.3" cy="87.6" r=".46"/>
<circle cx="92.7" cy="67.3" r=".46"/>
<circle cx="110.5" cy="86.4" r=".46"/>
<circle cx="147.3" cy="80" r=".46"/>
<circle cx="147.3" cy="68.6" r=".46"/>
<circle cx="92.7" cy="61" r=".46"/>
<circle cx="128.3" cy="61" r=".46"/>
<circle cx="74.9" cy="67.3" r=".46"/>
<circle cx="73.7" cy="180.3" r=".46"/>
<circle cx="77.5" cy="180.3" r=".46"/>
<circle cx="83.8" cy="182.9" r=".46"/>
<circle cx="109.2" cy="167.6" r=".46"/>
<circle cx="68.6" cy="154.9" r=".46"/>
<circle cx="67.3" cy="157.5" r=".46"/>
<circle cx="88.9" cy="182.9" r=".46"/>
<circle cx="96.5" cy="154.9" r=".46"/>
<circle cx="91.4" cy="180.3" r=".46"/>
<circle cx="85.1" cy="228.6" r=".46"/>
<circle cx="58.4" cy="254" r=".46"/>
<circle cx="59.7" cy="228.6" r=".46"/>
<circle cx="68.6" cy="228.6" r=".46"/>
<circle cx="63.5" cy="246.4" r=".46"/>
<circle cx="62.2" cy="294.6" r=".46"/>
<circle cx="72.4" cy="294.6" r=".46"/>
<circle cx="72.4" cy="302.3" r=".46"/>
<circle cx="62.2" cy="302.3" r=".46"/>
<circle cx="29.2" cy="294.6" r=".46"/>
<circle cx="29.2" cy="302.3" r=".46"/>
<circle cx="29.2" cy="344.2" r=".46"/>
<circle cx="29.2" cy="336.6" r=".46"/>
<circle cx="82.5" cy="302.3" r=".46"/>
<circle cx="82.5" cy="294.6" r=".46"/>
<circle cx="62.2" cy="344.2" r=".46"/>
<circle cx="62.2" cy="336.6" r=".46"/>
<circle cx="92.7" cy="294.6" r=".46"/>
<circle cx="92.7" cy="302.3" r=".46"/>
<circle cx="102.9" cy="294.6" r=".46"/>
<circle cx="102.9" cy="302.3" r=".46"/>
<circle cx="165.1" cy="336.6" r=".46"/>
<circle cx="123.2" cy="294.6" r=".46"/>
<circle cx="123.2" cy="302.3" r=".46"/>
<circle cx="113" cy="294.6" r=".46"/>
<circle cx="113" cy="302.3" r=".46"/>
<circle cx="133.3" cy="302.3" r=".46"/>
<circle cx="133.3" cy="294.6" r=".46"/>
<circle cx="133.3" cy="337.8" r=".46"/>
<circle cx="133.3" cy="345.4" r=".46"/>
<circle cx="165.1" cy="344.2" r=".46"/>
<circle cx="207" cy="336.6" r=".46"/>
<circle cx="207" cy="344.2" r=".46"/>
<circle cx="158.7" cy="302.3" r=".46"/>
<circle cx="158.7" cy="294.6" r=".46"/>
</g>
<g font-size="2.8" fill="#0000c2">
<text x="19" y="25.2">3,3V</text>
<text x="27.9" y="25.2">Versorgungsspannung:</text>
<text x="63.6" y="25.2">TPS63021DSJR</text>
<text x="88.3" y="25.2">Buck-boost</text>
<text x="108.4" y="25.2">Converter</text>
<text x="189.2" y="26.4">Power</text>
<text x="200" y="26.4">Supply</text>
<text x="211.8" y="26.4">Scheme</text>
<text x="20.3" y="128">TP4056</text>
<text x="33.3" y="128">Battery</text>
<text x="45.8" y="128">Charger</text>
<text x="184.8" y="127.4">Spannungsteiler</text>
<text x="210.7" y="127.4">Batteriespannung</text>
<text x="21.1" y="201.7">Entkopplung</text>
<text x="41.7" y="201.7">VDDA &amp;</text>
<text x="55.1" y="201.7">Stabilisierung</text>
<text x="78" y="201.7">VRef+</text>
<text x="185.4" y="204.2">IDD</text>
<text x="192.7" y="204.2">MCU</text>
<text x="201.4" y="204.2">Messung</text>
<text x="21.6" y="274.1">MCU DECAP</text>
</g>
<g font-size="2.8" fill="#840000">
<text x="178" y="400.9">Title:</text>
<text x="187.7" y="400.9">Power</text>
<text x="198.8" y="400.9">Supply</text>
</g>
<g font-size="2.1" fill="#006464">
<text x="101.2" y="222">TLV9304IDR</text>
<text x="104.9" y="219.4">U702</text>
</g>
<g font-size="2.1" fill="#840000">
<text x="178" y="394">Sheet:</text>
<text x="186.2" y="394">/Power</text>
<text x="195.7" y="394">Supply/</text>
<text x="178" y="396.7">File:</text>
<text x="184.1" y="396.7">Power.kicad_sch</text>
<text x="178" y="406.9">KiCad</text>
<text x="178" y="404.1">Size:</text>
<text x="184.7" y="404.1">A3</text>
<text x="185.7" y="406.9">E.D.A.</text>
<text x="193.3" y="406.9">9.0.0</text>
<text x="200" y="404.1">Date:</text>
<text x="207" y="404.1">2025-03-20</text>
<text x="263" y="404.3">Rev:</text>
<text x="263" y="406.9">Id:</text>
<text x="267.1" y="406.9">7/8</text>
<text x="269.4" y="404.3">2.0</text>
</g>
<g font-size="1.8" fill="#840000">
<text x="35" y="11.9">1</text>
<text x="85" y="11.9">2</text>
<text x="135" y="11.9">3</text>
<text x="185" y="11.9">4</text>
<text x="235" y="11.9">5</text>
<text x="285" y="11.9">6</text>
<text x="10.3" y="35.9">A</text>
<text x="285.3" y="35.9">A</text>
<text x="10.3" y="85.9">B</text>
<text x="285.3" y="85.9">B</text>
<text x="10.3" y="135.9">C</text>
<text x="285.3" y="135.9">C</text>
<text x="10.3" y="185.9">D</text>
<text x="285.3" y="185.9">D</text>
<text x="10.3" y="235.9">E</text>
<text x="285.3" y="235.9">E</text>
<text x="10.3" y="285.9">F</text>
<text x="285.3" y="285.9">F</text>
<text x="10.3" y="335.9">G</text>
<text x="285.3" y="335.9">G</text>
<text x="10.2" y="385.9">H</text>
<text x="285.2" y="385.9">H</text>
<text x="35" y="409.9">1</text>
<text x="85" y="409.9">2</text>
<text x="135" y="409.9">3</text>
<text x="185" y="409.9">4</text>
<text x="235" y="409.9">5</text>
<text x="285" y="409.9">6</text>
</g>
<g font-size="1.8" fill="#006464">
<text x="105.5" y="44">L701</text>
<text x="111.7" y="44">1u</text>
<text x="210.5" y="46.6">SolderJumper_2_Bridged</text>
<text x="217.7" y="44">JP_VBAT1</text>
<text x="114.3" y="49.1">GND</text>
<text x="42.1" y="59.3">PWR_Select1</text>
<text x="111.4" y="56.5" transform="rotate(-90 111.4 56.5)">EP</text>
<text x="166" y="54.2">+3.3V</text>
<text x="210.5" y="56.7">SolderJumper_2_Bridged</text>
<text x="219" y="54.2">JP_IO2</text>
<text x="37.4" y="61.8">Conn_02x04_Odd_Even</text>
<text x="98.3" y="64.4">L1_2</text>
<text x="98.3" y="61.8">L1_1</text>
<text x="118.1" y="64.4">L2_1</text>
<text x="118.1" y="61.8">L2_2</text>
<text x="149.9" y="64.9">TP_3,3V1</text>
<text x="217.4" y="64.4">JP_SMPS1</text>
<text x="98.3" y="72">EN</text>
<text x="98.3" y="69.4">VIN_2</text>
<text x="98.3" y="66.9">VIN_1</text>
<text x="115.6" y="69.4">VOUT_1</text>
<text x="115.6" y="66.9">VOUT_2</text>
<text x="120.1" y="72">FB</text>
<text x="149.9" y="67.4">TestPoint</text>
<text x="210.5" y="66.9">SolderJumper_2_Bridged</text>
<text x="30.8" y="77.1">5V_Input1</text>
<text x="98.3" y="77.1">PG</text>
<text x="98.3" y="74.5">PS/SYNC</text>
<text x="118.4" y="77.1">VINA</text>
<text x="118.6" y="74.5">GND</text>
<text x="210.5" y="77.1">SolderJumper_2_Bridged</text>
<text x="218" y="74.5">JP_USB1</text>
<text x="31.1" y="79.6">PJ-102B</text>
<text x="78.7" y="82.1">C712</text>
<text x="107.6" y="82.1">IC701</text>
<text x="150.5" y="83.4">C725</text>
<text x="160.7" y="83.4">C726</text>
<text x="31" y="84.7">3</text>
<text x="38.7" y="84.7">2</text>
<text x="38.7" y="87.2">1</text>
<text x="49.5" y="84.7">GND</text>
<text x="78.7" y="84.7">22u</text>
<text x="86.9" y="84">GND</text>
<text x="103.3" y="84.7">TPS63021DSJR</text>
<text x="113.7" y="89.8">C717</text>
<text x="150.5" y="86">22u</text>
<text x="160.7" y="86">22u</text>
<text x="113.7" y="92.3">100n</text>
<text x="72.9" y="99.3">GND</text>
<text x="108.5" y="100.6">GND</text>
<text x="130" y="99.9">GND</text>
<text x="145.3" y="99.9">GND</text>
<text x="85.1" y="139.9">Conn_01x02_Pin</text>
<text x="71.6" y="155.8">Vss_IN</text>
<text x="87.1" y="155.8">Vcc_IN</text>
<text x="97.9" y="152.6">D_Schottky</text>
<text x="100.6" y="150.1">D703</text>
<text x="205.1" y="154.5">R704</text>
<text x="48.8" y="160.9">CCWWIPER</text>
<text x="71.6" y="158.3">R_trim</text>
<text x="80.9" y="161" transform="rotate(-90 80.9 161)">Vss_USB</text>
<text x="86" y="161.2" transform="rotate(-90 86 161.2)">Vcc_USB</text>
<text x="205.1" y="157.1">330k</text>
<text x="48.8" y="163.4">CW</text>
<text x="50.2" y="167.2">VR701</text>
<text x="80" y="166">U701</text>
<text x="45.2" y="169.8">3266X-1-203LF</text>
<text x="205.1" y="168.5">R705</text>
<text x="205.1" y="171">330k</text>
<text x="74.5" y="176" transform="rotate(-90 74.5 176)">Vss_OUT</text>
<text x="78.3" y="176" transform="rotate(-90 78.3 176)">B-</text>
<text x="80.8" y="178.7">+BATT</text>
<text x="89.8" y="176" transform="rotate(-90 89.8 176)">B+</text>
<text x="92.3" y="176" transform="rotate(-90 92.3 176)">Vcc_OUT</text>
<text x="96.7" y="178">D_Schottky</text>
<text x="99.4" y="175.5">D702</text>
<text x="34.8" y="185">GND</text>
<text x="71.6" y="185.6">GND</text>
<text x="201.2" y="181.8">GND</text>
<text x="64.3" y="189.5">Conn_01x02_Pin</text>
<text x="71.9" y="186.9">Battery1</text>
<text x="87.6" y="190.1">TP_Battery1</text>
<text x="87.6" y="192.6">TestPoint</text>
<text x="60.9" y="207.9">C708</text>
<text x="61.6" y="210.4">33n</text>
<text x="49.5" y="223.7">R701</text>
<text x="50.8" y="226.3">1k</text>
<text x="62.2" y="223.7">R703</text>
<text x="63.5" y="226.3">2k</text>
<text x="201.5" y="224.4">+3.3V</text>
<text x="72.4" y="232">C709</text>
<text x="93" y="229.5">OUT_A</text>
<text x="93" y="232">IN_A</text>
<text x="116.9" y="229.5">OUT_D</text>
<text x="118.6" y="232">IN_D</text>
<text x="207.2" y="232">Jumper_2_Bridged</text>
<text x="211.8" y="229.5">JP_VDD1</text>
<text x="221.2" y="229.5">PWR_FLAG</text>
<text x="42.9" y="237.1">GND</text>
<text x="53.8" y="239.6">+3.3V</text>
<text x="72.4" y="234.5">15n</text>
<text x="75.4" y="237.1">+3.3V</text>
<text x="93" y="234.5">+IN_A</text>
<text x="93" y="237.1">V+</text>
<text x="93" y="239.6">+IN_B</text>
<text x="117" y="234.5">+IN_D</text>
<text x="117" y="239.6">+IN_C</text>
<text x="121.6" y="237.1">V</text>
<text x="134.6" y="237.1">GND</text>
<text x="66" y="242.2">R702</text>
<text x="66" y="244.7">1k</text>
<text x="93" y="242.2">IN_B</text>
<text x="93" y="244.7">OUT_B</text>
<text x="116.9" y="244.7">OUT_C</text>
<text x="118.6" y="242.2">IN_C</text>
<text x="55.9" y="249.8">C705</text>
<text x="66.7" y="249.8">D701</text>
<text x="55.9" y="252.3">1u</text>
<text x="66.7" y="252.3">D_Zener</text>
<text x="56.4" y="259.9">GND</text>
<text x="31.8" y="298">C701</text>
<text x="41.9" y="298">C703</text>
<text x="64.8" y="298">C706</text>
<text x="74.9" y="298">C710</text>
<text x="85.1" y="298">C713</text>
<text x="95.3" y="298">C715</text>
<text x="105.4" y="298">C716</text>
<text x="115.6" y="298">C718</text>
<text x="125.7" y="298">C720</text>
<text x="135.9" y="298">C721</text>
<text x="146.1" y="298">C723</text>
<text x="161.3" y="298">C727</text>
<text x="181.6" y="298">C730</text>
<text x="31.8" y="300.6">10u</text>
<text x="41.9" y="300.6">100n</text>
<text x="64.8" y="300.6">100n</text>
<text x="74.9" y="300.6">100n</text>
<text x="85.1" y="300.6">100n</text>
<text x="95.3" y="300.6">100n</text>
<text x="105.4" y="300.6">100n</text>
<text x="115.6" y="300.6">100n</text>
<text x="125.7" y="300.6">100n</text>
<text x="135.9" y="300.6">100n</text>
<text x="146.1" y="300.6">100n</text>
<text x="161.3" y="300.6">4.7u</text>
<text x="181.6" y="300.6">100n</text>
<text x="27.2" y="313.9">GND</text>
<text x="60.2" y="315.2">GND</text>
<text x="156.7" y="315.2">GND</text>
<text x="26.7" y="325.3">VDDA</text>
<text x="31.8" y="340">C702</text>
<text x="41.9" y="340">C704</text>
<text x="64.8" y="340">C707</text>
<text x="74.9" y="340">C711</text>
<text x="94" y="340">C714</text>
<text x="115.6" y="341.2">C719</text>
<text x="135.9" y="341.2">C722</text>
<text x="146.1" y="341.2">C724</text>
<text x="167.6" y="340">C728</text>
<text x="177.8" y="340">C729</text>
<text x="209.6" y="340">C731</text>
<text x="219.7" y="340">C732</text>
<text x="31.8" y="342.5">1u</text>
<text x="41.9" y="342.5">100n</text>
<text x="64.8" y="342.5">1u</text>
<text x="74.9" y="342.5">100n</text>
<text x="94" y="342.5">1u</text>
<text x="115.6" y="343.8">100n</text>
<text x="135.9" y="343.8">1u</text>
<text x="146.1" y="343.8">100n</text>
<text x="167.6" y="342.5">2.2u</text>
<text x="177.8" y="342.5">2.2u</text>
<text x="209.6" y="342.5">100n</text>
<text x="219.7" y="342.5">100n</text>
<text x="26.6" y="356.5">GNDA</text>
<text x="60.2" y="357.1">GND</text>
<text x="89.4" y="357.1">GND</text>
<text x="111" y="358.4">GND</text>
<text x="131.3" y="359.6">GND</text>
<text x="163.1" y="359.6">GND</text>
<text x="205" y="358.4">GND</text>
</g>
<g font-size="1.8" fill="#a90000">
<text x="110.2" y="52.1" transform="rotate(-90 110.2 52.1)">15</text>
<text x="219" y="49.3">1</text>
<text x="224.1" y="49.3">2</text>
<text x="219" y="59.4">1</text>
<text x="224.1" y="59.4">2</text>
<text x="43.1" y="64.5">1</text>
<text x="52" y="64.5">2</text>
<text x="93.9" y="65.8">10</text>
<text x="94.5" y="63.2">9</text>
<text x="94.5" y="60.7">8</text>
<text x="125" y="65.8">5</text>
<text x="125" y="63.2">6</text>
<text x="125" y="60.7">7</text>
<text x="43.1" y="67.1">3</text>
<text x="43.1" y="69.6">5</text>
<text x="52" y="67.1">4</text>
<text x="52" y="69.6">6</text>
<text x="93.9" y="70.9">12</text>
<text x="93.9" y="68.3">11</text>
<text x="125" y="70.9">3</text>
<text x="125" y="68.3">4</text>
<text x="219" y="69.6">1</text>
<text x="224.1" y="69.6">2</text>
<text x="43.1" y="72.1">7</text>
<text x="52" y="72.1">8</text>
<text x="93.9" y="75.9">14</text>
<text x="93.9" y="73.4">13</text>
<text x="125" y="75.9">1</text>
<text x="125" y="73.4">2</text>
<text x="27.2" y="83.6">3</text>
<text x="42.5" y="83.6">2</text>
<text x="219" y="79.8">1</text>
<text x="224.1" y="79.8">2</text>
<text x="42.5" y="86.1">1</text>
<text x="81" y="141" transform="rotate(-90 81 141)">2</text>
<text x="83.6" y="141" transform="rotate(-90 83.6 141)">1</text>
<text x="69.1" y="154.7">1</text>
<text x="94.5" y="154.7">7</text>
<text x="45" y="159.8">1</text>
<text x="61.5" y="159.8">2</text>
<text x="69.1" y="157.2">2</text>
<text x="45" y="162.3">3</text>
<text x="73.4" y="178.5" transform="rotate(-90 73.4 178.5)">3</text>
<text x="77.2" y="178.5" transform="rotate(-90 77.2 178.5)">4</text>
<text x="88.6" y="178.5" transform="rotate(-90 88.6 178.5)">5</text>
<text x="91.2" y="178.5" transform="rotate(-90 91.2 178.5)">6</text>
<text x="81" y="185.5" transform="rotate(-90 81 185.5)">2</text>
<text x="83.6" y="185.5" transform="rotate(-90 83.6 185.5)">1</text>
<text x="88.2" y="228.3">1</text>
<text x="88.2" y="230.9">2</text>
<text x="88.2" y="233.4">3</text>
<text x="125.7" y="228.3">14</text>
<text x="125.7" y="230.9">13</text>
<text x="125.7" y="233.4">12</text>
<text x="211.4" y="233.4">1</text>
<text x="219" y="233.4">2</text>
<text x="88.2" y="236">4</text>
<text x="88.2" y="238.5">5</text>
<text x="125.7" y="236">11</text>
<text x="125.7" y="238.5">10</text>
<text x="88.2" y="241">6</text>
<text x="88.2" y="243.6">7</text>
<text x="126.3" y="241">9</text>
<text x="126.3" y="243.6">8</text>
</g>
<g font-size="1.8" fill="#725600">
<text x="232.6" y="50.4">VBat</text>
<text x="198.2" y="60.6">Vdd_MCU</text>
<text x="232.6" y="60.6">Vdd_IO2</text>
<text x="232.6" y="70.7">Vdd_SMPS</text>
<text x="232.6" y="80.9">Vdd_USB</text>
<text x="216.1" y="162.2">VBat_meas</text>
<text x="86.6" y="215.5">VDDA</text>
<text x="227.5" y="234.5">Vdd_MCU</text>
<text x="86" y="250.9" transform="rotate(-90 86 250.9)">VRefP</text>
<text x="30.7" y="286.6">Vdd_MCU</text>
<text x="63.7" y="286.6">Vdd_MCU</text>
<text x="160.2" y="286.6">Vdd_MCU</text>
<text x="63.7" y="328.5">VRefP</text>
<text x="92.9" y="328.5">VBat</text>
<text x="114.5" y="329.8">Vdd_USB</text>
<text x="166" y="327.5" transform="rotate(-90 166 327.5)">Vdd_11</text>
<text x="207.9" y="328.7" transform="rotate(-90 207.9 328.7)">Vdd_IO2</text>
<text x="134.2" y="330" transform="rotate(-90 134.2 330)">Vdd_SMPS</text>
</g>
<g font-size="1.8" fill="#0000c2">
<text x="22.9" y="55.6">Inputpower</text>
<text x="34.3" y="55.6">select</text>
<text x="21.3" y="92.7">Last</text>
<text x="26.4" y="92.7">beim</text>
<text x="32.1" y="92.7">Laden</text>
<text x="38.9" y="92.7">der</text>
<text x="43.1" y="92.7">Batterie</text>
<text x="51.7" y="92.7">com</text>
<text x="56.8" y="92.7">TP4056</text>
<text x="21.6" y="111.2">Dimensioniert</text>
<text x="21.6" y="113.3">Param:</text>
<text x="29.4" y="113.3">Vmin:</text>
<text x="35.7" y="111.2">in</text>
<text x="38.6" y="111.2">Webbench</text>
<text x="40.5" y="113.3">2.5</text>
<text x="44.7" y="113.3">Vmax:</text>
<text x="21.6" y="119.1">Link:</text>
<text x="27.2" y="119.1">Webbench</text>
<text x="37.3" y="115.3">3.3</text>
<text x="41.5" y="115.3">Iout:</text>
<text x="46.9" y="115.3">1A</text>
<text x="21.6" y="131.8">Link:</text>
<text x="27.2" y="131.8">Amazon</text>
<text x="21.6" y="136.9">Link:</text>
<text x="21.6" y="134.4">Link:</text>
<text x="27.2" y="136.9">Andreas</text>
<text x="27.2" y="134.4">Andreas</text>
<text x="35.8" y="136.9">Spiess</text>
<text x="35.8" y="134.4">Spiess</text>
<text x="43.1" y="134.4">Schaltplan</text>
<text x="53.3" y="136.9">berechen</text>
<text x="77.5" y="135.6">Solarzelle</text>
<text x="85.1" y="137.4">Solar1</text>
<text x="90.2" y="135.6">Vmax</text>
<text x="96.3" y="135.6">&lt;</text>
<text x="99" y="135.6">8V!</text>
<text x="211.5" y="142">Max</text>
<text x="216.3" y="142">4,2V</text>
<text x="33.5" y="153.7" transform="rotate(-90 33.5 153.7)">2)</text>
<text x="33.5" y="157.8" transform="rotate(-90 33.5 157.8)">pin</text>
<text x="33.5" y="166.9" transform="rotate(-90 33.5 166.9)">(TP4056</text>
<text x="214.6" y="166.1">ADC max</text>
<text x="224.5" y="166.1">2.5V</text>
<text x="229.8" y="166.1">@ 3.3</text>
<text x="236.8" y="166.1">Vdd_MCU</text>
<text x="110.5" y="169.9">Link:</text>
<text x="116.1" y="169.9">Power</text>
<text x="122.9" y="169.9">Path</text>
<text x="128.3" y="169.9">Load</text>
<text x="134" y="169.9">Sharing</text>
<text x="33.5" y="178.8" transform="rotate(-90 33.5 178.8)">mit</text>
<text x="33.5" y="174.6" transform="rotate(-90 33.5 174.6)">R_Prog</text>
<text x="35.6" y="178.8" transform="rotate(-90 35.6 178.8)">Ladastromeinstellen</text>
<text x="91.7" y="207">VDDA wird</text>
<text x="91.7" y="209">Um</text>
<text x="95.9" y="209">den</text>
<text x="100.4" y="209">Stromverbrauch</text>
<text x="102.6" y="207">entkoppelt,</text>
<text x="114.3" y="207">so</text>
<text x="116.5" y="209">des</text>
<text x="117.7" y="207">dass</text>
<text x="120.9" y="209">gesamten</text>
<text x="123.2" y="207">es</text>
<text x="126.5" y="207">keine</text>
<text x="131.2" y="209">Chips</text>
<text x="137.5" y="209">messen</text>
<text x="143.3" y="207">gibt.</text>
<text x="145.8" y="209">zu</text>
<text x="157" y="209">wird</text>
<text x="162.1" y="209">Vdd_MCU</text>
<text x="171.6" y="209">genutzt.</text>
<text x="185.4" y="206.8">Zur</text>
<text x="189.7" y="206.8">Messung</text>
<text x="198.9" y="206.8">des</text>
<text x="203.4" y="206.8">Stromverbrauchs</text>
<text x="220.5" y="206.8">des</text>
<text x="224.9" y="206.8">gesamten</text>
<text x="235.1" y="206.8">STM32</text>
<text x="21.8" y="265.2">Grenzfrequenz:</text>
<text x="37.1" y="265.2">3,54kHz</text>
<text x="21.6" y="276.3">DS13737</text>
<text x="21.6" y="278.4">MCU DECAP Beschreibung</text>
<text x="21.6" y="280.4">Ceramic</text>
<text x="30.4" y="280.4">capacitor</text>
<text x="31.3" y="276.3">S.34</text>
<text x="36.7" y="276.3">Power</text>
<text x="40.5" y="280.4">(Low</text>
<text x="43.5" y="276.3">Supply</text>
<text x="46" y="280.4">ESR,</text>
<text x="47.9" y="278.4">in</text>
<text x="50.8" y="278.4">AN5373</text>
<text x="51.4" y="280.4">ESR&lt;1ohm)</text>
<text x="59.3" y="278.4">S.14,</text>
<text x="65.3" y="278.4">S.38</text>
<text x="31.7" y="291.9">Nah</text>
<text x="36.5" y="291.9">am</text>
<text x="40.6" y="291.9">Chip</text>
<text x="64.8" y="291.9">Direkt</text>
<text x="71.4" y="291.9">neben</text>
<text x="78.2" y="291.9">jedem</text>
<text x="85" y="291.9">Vdd</text>
<text x="89.6" y="291.9">Pin</text>
</g>
<g font-size="1.8" fill="#0f0f0f">
<text x="26.6" y="64.4">Vdd_Bat</text>
<text x="26.8" y="69.5">Vdd_Ext</text>
<text x="27.7" y="68.2">VBUS</text>
<text x="203.2" y="145.7">Vdd_Bat</text>
<text x="110.6" y="167.3">Vdd_Ext</text>
<text x="91.4" y="185.1">Vdd_Bat</text>
<text x="39.7" y="228.3">Vdd_MCU</text>
</g>
</svg>
